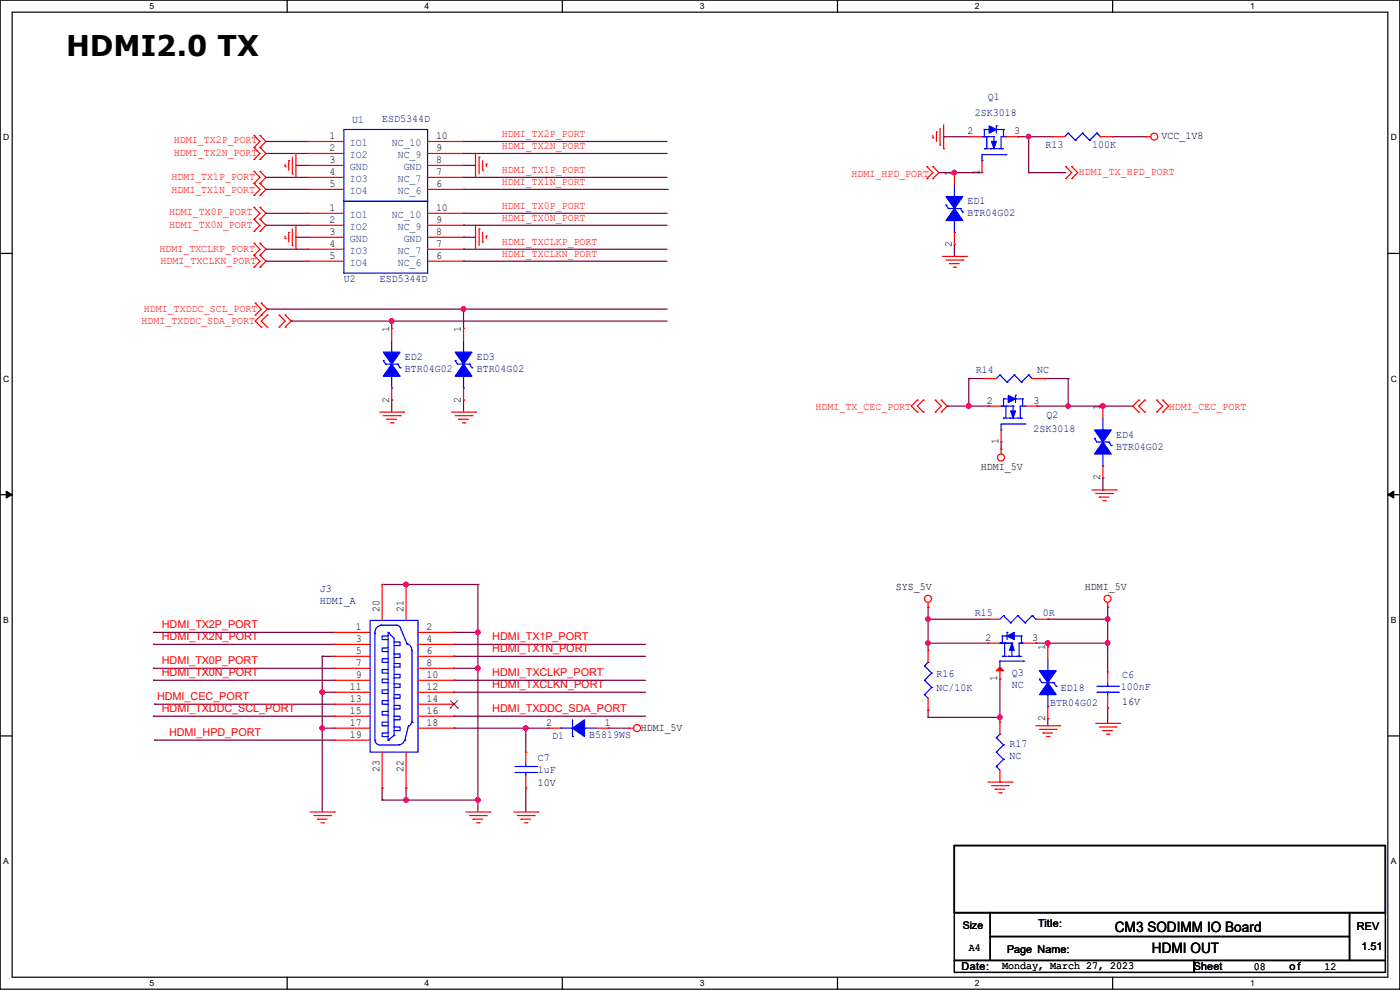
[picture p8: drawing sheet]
<svg xmlns="http://www.w3.org/2000/svg" width="297mm" height="210mm" viewBox="0 0 297 210" stroke-linecap="round" stroke-linejoin="round" font-family="sans-serif">
<path d="M0 0h297v209.8h-297zM2.6 2.6h291.8v204.7h-291.8z" fill="none" stroke="#000" stroke-width=".25"/>
<g fill="#fff">
<path d="M31.7 .3h1v2h-1z"/>
<path d="M31.7 207.6h1v1.9h-1z"/>
</g>
<path d="M60.9 0v2.6M60.9 207.3v2.5" fill="none" stroke="#000" stroke-width=".25"/>
<g fill="#fff">
<path d="M90.1 .3h1v2h-1z"/>
<path d="M90.1 207.6h1v1.9h-1z"/>
</g>
<path d="M119.3 0v2.6M119.3 207.3v2.5" fill="none" stroke="#000" stroke-width=".25"/>
<g fill="#fff">
<path d="M148.5 .3h.9v2h-.9z"/>
<path d="M148.5 207.6h.9v1.9h-.9z"/>
</g>
<path d="M177.7 0v2.6M177.7 207.3v2.5" fill="none" stroke="#000" stroke-width=".25"/>
<g fill="#fff">
<path d="M206.8 .3h1v2h-1z"/>
<path d="M206.8 207.6h1v1.9h-1z"/>
</g>
<path d="M236.1 0v2.6M236.1 207.3v2.5" fill="none" stroke="#000" stroke-width=".25"/>
<g fill="#fff">
<path d="M265.2 .3h1v2h-1z"/>
<path d="M265.2 207.6h1v1.9h-1z"/>
<path d="M.7 28.2h1.2v1.9h-1.2z"/>
<path d="M295.1 28.2h1.2v1.9h-1.2z"/>
<path d="M.7 79.3h1.2v2h-1.2z"/>
<path d="M295.1 79.3h1.2v2h-1.2z"/>
</g>
<path d="M0 53.8h2.6M294.4 53.8h2.6" fill="none" stroke="#000" stroke-width=".25"/>
<g fill="#fff">
<path d="M.7 130.5h1.2v2h-1.2z"/>
<path d="M295.1 130.5h1.1v2h-1.1z"/>
</g>
<path d="M0 104.9h2.6M294.4 104.9h2.6" fill="none" stroke="#000" stroke-width=".25"/>
<path d="M1.3 104.2l1.3 .7-1.3 .8zM294.4 104.9l1.3-.7v1.5z" fill="#000" stroke="#000" stroke-width=".21"/>
<g fill="#fff">
<path d="M.7 181.7h1.2v2h-1.2z"/>
<path d="M295.1 181.7h1.1v2h-1.1z"/>
</g>
<path d="M0 156.1h2.6M294.4 156.1h2.6M202.5 179.4h91.4v14.2h-91.4zM202.5 193.6h7.6v10.2h-7.6zM210.1 193.6h76.2v5.1h-76.2zM210.1 198.7h76.2v5.1h-76.2zM286.3 193.6h7.6v10.2h-7.6zM202.5 203.8h50.8v2.5h-50.8zM253.3 203.8h40.6v2.5h-40.6z" fill="none" stroke="#000" stroke-width=".25"/>
<g fill="none" stroke="#800040" stroke-width=".25">
<path d="M56.4 30h.1M56.4 32.6h.1M56.4 37.6h.1M56.4 30h8.9M56.4 32.6h8.9M56.4 37.6h8.9M62.8 35.1h.1M62.8 35.1h2.5M98.3 35.1h.1M98.3 30h.1M98.3 37.6h.1M98.3 32.6h.1"/>
<path d="M98.3 35.1h2.6M98.3 30h43.2M98.3 32.6h43.2M98.3 37.6h43.2M199.2 36.6h.1M199.2 36.6h9.1M200.2 29h.1M200.2 29h5.6M202.5 36.6h.1M215.9 29h.1M215.9 29h7.4M218.2 29h.1"/>
<path d="M218.2 36.6h.1M218.2 36.6h7.9M218.2 29v7.6M236 29h.1M236 29h7.1M56.4 47.8h.1M56.4 45.3h.1M56.4 52.9h.1M56.4 55.4h.1M56.4 40.2h.1M56.4 47.8h8.9M56.4 45.3h8.9"/>
<path d="M56.4 52.9h8.9M56.4 55.4h8.9M56.4 40.2h8.9M62.8 50.3h.1M62.8 50.3h2.5M98.3 45.3h.1M98.3 52.9h.1M98.3 40.2h.1M98.3 47.8h.1M98.3 55.4h.1M98.3 50.3h.1M98.3 47.8h43.2"/>
<path d="M98.3 45.3h43.2M98.3 52.9h43.2M98.3 55.4h43.2M98.3 40.2h43.5M98.3 50.3h2.6M202.5 51.9h.1M202.5 51.9v2.5M56.7 65.6h.1M56.7 65.6h84.8M61.8 68.1h.1M61.8 68.1h79.7M83.1 68.1h.1"/>
<path d="M83.1 68.1v1.5M98.3 65.6h.1M98.3 65.6v4M83.1 84.9h.1M83.1 84.9v2.5M98.3 84.9h.1M98.3 84.9v2.5M201 86.1h.1M201 86.1h8.8M205.5 80.3h.1M205.5 86.1h.1M205.5 80.3h3.3"/>
<path d="M205.5 80.3v5.8M212.4 93.8h.1M212.4 93.8v1.5M220 86.1h.1M220 86.1h20.3M221.5 80.3h.1M221.5 80.3h5.1M226.6 80.3h.1M226.6 86.1h.1M226.6 80.3v5.8M234 86.1h.1M234 101.4h.1"/>
<path d="M234 103.9h.1M234 101.4v2.5M234 103.9h.2M32.6 136.7h.1M32.6 134.2h.1M32.6 136.7h38.3M32.6 134.2h38.3M68.4 139.2h.1M68.4 139.2v33.1M68.4 139.2h2.5M81.1 124h.1M81.1 124h20.3"/>
<path d="M86.1 124h.1M96.3 136.7h.1M96.3 134.2h.1M96.3 139.2h.1M96.3 136.7h40.6M96.3 139.2h40.6M96.3 134.2h5.1M101.4 124h.1M101.4 134.2h.1M101.4 124v48.3M196.9 131.4h.1M196.9 128.8h.1"/>
<path d="M196.9 136.4h.1M196.9 131.4h12.7M196.9 128.8v9.2M196.9 136.4h12.7M219.8 136.4h.1M219.8 136.4h15.2M222.3 131.4h.1M222.3 136.4h.1M222.3 131.4h12.7M222.3 136.4v.8M235 131.4h.1M235 128.8h.1"/>
<path d="M235 136.4h.1M235 128.8v13.7M32.6 141.8h.1M32.6 144.3h.1M32.6 151.9h.1M32.6 141.8h38.3M32.6 151.9h38.3M32.6 144.3h38.3M32.8 157h.1M32.8 149.4h.1M32.8 157h38.1M32.8 149.4h38.1"/>
<path d="M68.4 154.5h.1M68.4 146.9h.1M68.4 154.5h2.5M68.4 146.9h2.5M96.3 146.9h.1M96.3 151.9h.1M96.3 144.3h.1M96.3 154.5h.1M96.3 141.8h.1M96.3 154.5h20.1M96.3 141.8h5.1M96.3 146.9h40.6"/>
<path d="M96.3 151.9h40.6M96.3 144.3h40.6M101.4 141.8h.1M111.5 154.5h.1M111.5 154.5v5.1M129.1 154.5h.1M129.1 154.5h4.3M196.9 150.7h.1M196.9 152.2h.1M196.9 150.7v1.5M196.9 152.2h15.2M212.1 152.2h.1"/>
<path d="M212.1 144.1h.1M212.1 144.1v9.1M222.3 152.4h.1M222.3 152.4v1.6M235 150.2h.1M235 150.2v3.3M81.1 167.2h.1M81.1 169.7h.1M81.1 167.2v2.5M81.1 169.7h20.3M86.1 167.2h.1M86.1 169.7h.1"/>
<path d="M86.1 167.2v2.5M101.4 169.7h.1M111.5 167.2h.1M111.5 167.2v5.1"/>
</g>
<g fill="#f0f" stroke="#f0f" stroke-width=".25">
<circle cx="98.3" cy="65.6" r=".49"/>
<circle cx="83.1" cy="68.1" r=".49"/>
<circle cx="111.5" cy="154.5" r=".49"/>
<circle cx="101.4" cy="134.1" r=".49"/>
<circle cx="101.4" cy="169.7" r=".49"/>
<circle cx="101.4" cy="141.8" r=".49"/>
<circle cx="86.1" cy="124" r=".49"/>
<circle cx="68.3" cy="146.8" r=".49"/>
<circle cx="68.3" cy="154.5" r=".49"/>
<circle cx="86.1" cy="169.7" r=".49"/>
<circle cx="196.9" cy="136.4" r=".49"/>
<circle cx="196.9" cy="131.3" r=".49"/>
<circle cx="235" cy="131.3" r=".49"/>
<circle cx="212.1" cy="152.2" r=".49"/>
<circle cx="226.6" cy="86.1" r=".49"/>
<circle cx="205.5" cy="86.1" r=".49"/>
<circle cx="234" cy="86.1" r=".49"/>
<circle cx="218.2" cy="29" r=".49"/>
<circle cx="202.5" cy="36.6" r=".49"/>
<circle cx="235" cy="136.4" r=".49"/>
<circle cx="222.3" cy="136.4" r=".49"/>
</g>
<g fill="none" stroke="#f00" stroke-width=".25">
<path d="M53.9 38.9h.1M53.9 36.4h.1M53.9 31.3h.1M53.9 33.8h.1M53.9 28.7h.1M53.9 38.9l1.3 1.3-1.3 1.2M53.9 36.4l1.3 1.2-1.3 1.3M53.9 31.3l1.3 1.3-1.3 1.2M53.9 28.7l1.3 1.3-1.3 1.3M55.2 38.9h.1M55.2 36.4h.1M55.2 33.8h.1"/>
<path d="M55.2 31.3h.1M55.2 28.7h.1M55.2 38.9l1.2 1.3-1.2 1.2M55.2 36.4l1.2 1.2-1.2 1.3M55.2 31.3l1.2 1.3-1.2 1.2M55.2 28.7l1.2 1.3-1.2 1.3M60.5 35.3h.1M60.5 34.8v.5M61.3 34.1h.1M61.3 34.1v2M62 36.9h.1M62 33.3v3.6"/>
<path d="M62.8 37.6h.1M62.8 32.6v5M65.3 30h.1M65.3 32.6h.1M65.3 37.6h.1M65.3 35.1h.1M65.3 30h7.6M65.3 32.6h7.6M65.3 37.6h7.6M65.3 35.1h7.6M90.7 30h7.6M90.7 32.6h7.6"/>
<path d="M90.7 37.6h7.6M90.7 35.1h7.6M98.3 30h.1M98.3 32.6h.1M98.3 37.6h.1M98.3 35.1h.1M100.9 32.6h.1M100.9 32.6v5M101.6 33.3h.1M101.6 33.3v3.6M102.4 36.1h.1M102.4 34.1v2"/>
<path d="M103.2 34.8h.1M103.2 34.8v.5M196.6 37.9h.1M196.6 35.3h.1M196.6 35.3l1.3 1.3-1.3 1.3M197.9 29.3h.1M197.9 35.3h.1M197.9 37.9h.1M197.9 28.7v.6M197.9 35.3l1.3 1.3-1.3 1.3M198.7 28h.1M198.7 28v2"/>
<path d="M199.4 30.8h.1M199.4 27.2v3.6M200.2 31.5h.1M200.2 26.5v5M202.5 36.6h.1M202.5 36.6v2.6M205.8 29h.1M205.8 29h2.5M208.3 36.6h.1M208.3 34.1v2.5M213.4 29h2.5M215.9 29h.1"/>
<path d="M223.3 29h.1M223.3 29h2.5M226.1 37.9h.1M226.1 35.3h.1M226.1 35.3l1.3 1.3-1.3 1.3M227.4 37.9h.1M227.4 35.3h.1M227.4 35.3l1.2 1.3-1.2 1.3M233.5 29h2.5M236 29h.1M243.1 29h.1M243.1 29h1"/>
<path d="M53.9 54.1h.1M53.9 56.7h.1M53.9 51.6h.1M53.9 46.5h.1M53.9 49.1h.1M53.9 44h.1M53.9 41.4h.1M53.9 54.1l1.3 1.3-1.3 1.3M53.9 51.6l1.3 1.3-1.3 1.2M53.9 46.5l1.3 1.3-1.3 1.3M53.9 44l1.3 1.3-1.3 1.2M55.2 56.7h.1"/>
<path d="M55.2 54.1h.1M55.2 51.6h.1M55.2 49.1h.1M55.2 46.5h.1M55.2 44h.1M55.2 41.4h.1M55.2 54.1l1.2 1.3-1.2 1.3M55.2 51.6l1.2 1.3-1.2 1.2M55.2 46.5l1.2 1.3-1.2 1.3M55.2 44l1.2 1.3-1.2 1.2M60.5 50.6h.1M60.5 50.1v.5"/>
<path d="M61.3 49.3h.1M61.3 49.3v2.1M62 52.1h.1M62 48.6v3.5M62.8 52.9h.1M62.8 47.8v5.1M65.3 40.2h.1M65.3 45.3h.1M65.3 47.8h.1M65.3 52.9h.1M65.3 55.4h.1M65.3 50.3h.1"/>
<path d="M65.3 40.2h7.6M65.3 45.3h7.6M65.3 47.8h7.6M65.3 52.9h7.6M65.3 55.4h7.6M65.3 50.3h7.6M90.7 40.2h7.6M90.7 45.3h7.6M90.7 47.8h7.6M90.7 52.9h7.6M90.7 55.4h7.6M90.7 50.3h7.6"/>
<path d="M98.3 40.2h.1M98.3 45.3h.1M98.3 47.8h.1M98.3 52.9h.1M98.3 55.4h.1M98.3 50.3h.1M100.9 47.8h.1M100.9 47.8v5.1M101.6 48.6h.1M101.6 48.6v3.5M102.4 51.4h.1M102.4 49.3v2.1"/>
<path d="M103.2 50.1h.1M103.2 50.1v.5M199.9 54.4h5.1M200.7 55.2h3.6M201.5 55.9h.1M201.5 55.9h2M202.2 56.7h.5M202.5 51.9h.1M202.5 49.3v2.6M202.7 56.7h.1M204.3 55.2h.1M205 54.4h.1"/>
<path d="M54.1 64.3h.1M54.1 66.8h.1M54.1 64.3l1.3 1.3-1.3 1.2M55.4 66.8h.1M55.4 64.3h.1M55.4 69.4h.1M55.4 64.3l1.3 1.3-2.6 2.5 1.3 1.3M56.7 69.4h.1M56.7 66.8h.1M56.7 66.8l-1.3 1.3 1.3 1.3M59.2 69.4h.1M59.2 66.8h.1"/>
<path d="M59.2 66.8l1.3 1.3-1.3 1.3M60.5 66.8h.1M60.5 69.4h.1M60.5 66.8l1.3 1.3-1.3 1.3M83.1 69.6h.1M83.1 69.6v2.6M98.3 69.6h.1M98.3 69.6v2.6M80.6 87.4h5M81.3 88.2h3.6M82.1 88.9h.1M82.1 88.9h2"/>
<path d="M82.8 89.7h.6M83.1 84.9h.1M83.1 82.3v2.6M83.4 89.7h.1M84.9 88.2h.1M85.6 87.4h.1M95.8 87.4h5.1M96.6 88.2h3.5M97.3 88.9h.1M97.3 88.9h2.1M98.1 89.7h.5M98.3 84.9h.1"/>
<path d="M98.3 82.3v2.6M98.6 89.7h.1M100.1 88.2h.1M100.9 87.4h.1M194.6 87.4h.1M194.6 84.9h.1M194.6 84.9l-1.3 1.2 1.3 1.3M195.9 87.4h.1M195.9 84.9h.1M195.9 84.9l-1.3 1.2 1.3 1.3M198.4 87.4h.1M198.4 84.9h.1"/>
<path d="M198.4 84.9l1.3 1.2-1.3 1.3M199.7 84.9h.1M199.7 87.4h.1M199.7 84.9l1.3 1.2-1.3 1.3M208.8 80.3h.1M208.8 80.3h2.6M209.8 86.1h.1M209.8 86.1h2.6M212.4 95.3h.1M212.4 93.8h.1M212.4 91.2v2.6M212.4 95.3v1"/>
<path d="M217.5 86.1h2.5M219 80.3h2.5M220 86.1h.1M221.5 80.3h.1M234 86.1h.1M234 86.1v2.6M234 98.8v2.6M241.6 84.9h.1M241.6 87.4h.1M241.6 84.9l-1.3 1.2 1.3 1.3M242.9 87.4h.1M242.9 84.9h.1"/>
<path d="M242.9 84.9l-1.3 1.2 1.3 1.3M245.4 87.4h.1M245.4 84.9h.1M245.4 84.9l1.3 1.2-1.3 1.3M246.7 87.4h.1M246.7 84.9h.1M246.7 84.9l1.2 1.2-1.2 1.3M231.7 103.9h5.1M232.5 104.7h3.5M233.2 105.5h.1M233.2 105.5h2M234 101.4h.1"/>
<path d="M234 106.2h.5M234.5 106.2h.1M236 104.7h.1M236.8 103.9h.1M70.9 134.2h.1M70.9 136.7h.1M70.9 139.2h.1M70.9 134.2h7.6M70.9 136.7h7.6M70.9 139.2h7.6M81.1 124h.1M81.1 124v7.6"/>
<path d="M86.1 124h.1M86.1 124v7.6M88.7 134.2h7.6M88.7 136.7h7.6M88.7 139.2h7.6M96.3 134.2h.1M96.3 136.7h.1M96.3 139.2h.1M196.9 128.8h.1M196.9 138h.1M196.9 127.8v1M196.9 138v2.5"/>
<path d="M209.6 136.4h.1M209.6 131.4h.1M209.6 136.4h2.5M209.6 131.4h2.5M217.2 136.4h2.6M219.8 136.4h.1M219.8 131.4h2.5M222.3 131.4h.1M222.3 137.2h.1M222.3 137.2v2.5M235 128.8h.1M235 127.8v1"/>
<path d="M70.9 141.8h.1M70.9 144.3h.1M70.9 146.9h.1M70.9 149.4h.1M70.9 151.9h.1M70.9 154.5h.1M70.9 157h.1M70.9 154.5h7.6M70.9 141.8h7.6M70.9 144.3h7.6M70.9 146.9h7.6M70.9 149.4h7.6"/>
<path d="M70.9 151.9h7.6M70.9 157h7.6M81.1 159.6v7.6M86.1 159.6v7.6M88.7 154.5h7.6M88.7 141.8h7.6M88.7 144.3h7.6M88.7 146.9h7.6M88.7 149.4h7.6M88.7 151.9h7.6M96.3 141.8h.1M96.3 144.3h.1"/>
<path d="M96.3 146.9h.1M96.3 149.4h.1M96.3 151.9h.1M96.3 154.5h.1M111.5 159.6h.1M111.5 159.6v2.5M116.4 154.5h.1M116.4 154.5h2.5M126.5 154.5h2.6M129.1 154.5h.1M133.4 154.5h.1M133.4 154.5h1"/>
<path d="M196.9 150.7h.1M196.9 148.1v2.6M212.1 144.1h.1M212.1 153.2h.1M212.1 141.5v2.6M212.1 153.2v2.5M219.8 154h5M220.5 154.7h3.6M221.3 155.5h.1M221.3 155.5h2M222 156.3h.5M222.3 152.4h.1"/>
<path d="M222.3 149.9v2.5M222.5 156.3h.1M224.1 154.7h.1M224.8 154h.1M232.5 153.5h5M233.2 154.2h3.6M234 155h.1M234 155h2M234.7 155.7h.5M235 142.5h.1M235 150.2h.1M235 142.5v2.6"/>
<path d="M235 147.6v2.6M235.2 155.7h.1M236.8 154.2h.1M237.5 153.5h.1M65.8 172.3h5.1M66.6 173h3.5M67.4 173.8h.1M67.4 173.8h2M68.1 174.5h.5M68.6 174.5h.1M70.1 173h.1M70.9 172.3h.1"/>
<path d="M81.1 167.2h.1M86.1 167.2h.1M98.8 172.3h5.1M99.6 173h3.6M100.4 173.8h.1M100.4 173.8h2M101.1 174.5h.5M101.6 174.5h.1M103.2 173h.1M103.9 172.3h.1M109 172.3h5.1M109.8 173h3.5"/>
<path d="M110.5 173.8h.1M110.5 173.8h2.1M111.3 174.5h.5M111.5 167.2h.1M111.5 164.6v2.6M111.8 174.5h.1M113.3 173h.1M114.1 172.3h.1M209.6 165.9h5.1M210.4 166.7h3.5M211.1 167.4h.1M211.1 167.4h2"/>
<path d="M211.9 168.2h.5M212.1 165.9h.1M212.1 163.4v2.5M212.4 168.2h.1M213.9 166.7h.1M214.7 165.9h.1"/>
<circle cx="244.9" cy="29" r=".74"/>
<circle cx="212.4" cy="97" r=".74"/>
<circle cx="196.9" cy="127" r=".74"/>
<circle cx="235" cy="127" r=".74"/>
<circle cx="135.1" cy="154.5" r=".74"/>
</g>
<g fill="none" stroke="#00f" stroke-width=".25">
<path d="M72.9 27.5h17.8v15.2h-17.8zM202.5 39.2v2.5M208.3 29h.1M208.3 34.1h.1M208.3 29h2.6M208.8 31.5h.1M208.8 27.5h.1M208.8 29h.1M208.8 31.5h1M208.8 27.5h1M208.8 27.5v1.5M209.3 29h.1"/>
<path d="M209.3 29v2.5M210.1 31.5h.1M210.1 31.5h1.5M210.9 29h.1M210.9 29v2.5M211.4 27.5h.1M211.4 26.7h.1M211.4 27.5h1.5M211.4 26.7v1.5M211.9 31.5h.1M211.9 31.5h1M212.4 31.5h.1"/>
<path d="M212.9 27.5h.1M212.9 27.5v1.5M213.4 32.8h.1M213.4 29h.1M213.4 29h-1v2.5M213.4 32.8h-5.1v1.3M226.6 28.2h.1M226.6 28.2l-.8 .8M226.6 28.2l1.5 1.6M228.1 29.8h.1M229.7 28.2h.1M229.7 28.2l-1.6 1.6"/>
<path d="M229.7 28.2l1.5 1.6M231.2 29.8h.1M232.7 28.2h.1M232.7 28.2l-1.5 1.6M232.7 28.2l.8 .8M233.5 29h.1M72.9 42.7h17.8v15.3h-17.8zM200.7 43.5h.1M200.7 43.5l.5 .7h2.6M202.5 41.7h.1M202.5 49.3h.1M202.5 46.8v2.5"/>
<path d="M203.8 44.2h.1M203.8 44.2l.5 .8M204.3 45h.1M81.3 76.5h.1M81.3 76.5l.5 .8h2.6M83.1 74.7h.1M83.1 72.2v2.5M83.1 79.8v2.5M84.4 77.3h.1M84.4 77.3l.5 .7M84.9 78h.1M96.6 76.5h.1"/>
<path d="M96.6 76.5l.5 .8h2.5M98.3 74.7h.1M98.3 72.2v2.5M98.3 79.8v2.5M99.6 77.3h.1M99.6 77.3l.5 .7M100.1 78h.1M212.1 79.5h.1M212.1 79.5l-.7 .8M212.1 79.5l1.6 1.6M215.2 79.5h.1M215.2 79.5l-1.5 1.6"/>
<path d="M215.2 79.5l1.5 1.6M218.2 79.5h.1M218.2 79.5l-1.5 1.6M218.2 79.5l.8 .8M83.1 82.3h.1M98.3 82.3h.1M212.4 86.1h.1M212.4 91.2h.1M212.4 86.1h2.5M212.9 88.7h.1M212.9 84.6h.1M212.9 86.1h.1"/>
<path d="M212.9 84.6v1.5M212.9 88.7h1M212.9 84.6h1M213.4 86.1h.1M213.4 86.1v2.6M213.7 81.1h.1M214.2 88.7h.1M214.2 88.7h1.5M214.9 86.1h.1M214.9 86.1v2.6M215.4 84.6h.1M215.4 83.9h.1"/>
<path d="M215.4 84.6h1.6M215.4 83.9v1.5M215.9 88.7h.1M215.9 88.7h1.1M216.5 88.7h.1M216.7 81.1h.1M217 84.6h.1M217 84.6v1.5M217.5 90h.1M217.5 86.1h.1M217.5 90h-5.1v1.2M217.5 86.1h-1v2.6"/>
<path d="M219 80.3h.1M232.2 93h.1M232.2 93l.5 .8h2.5M234 91.2h.1M234 98.8h.1M234 88.7v2.5M234 96.3v2.5M235.2 93.8h.1M235.2 93.8l.6 .7M235.8 94.5h.1M78.5 131.6h10.2v28h-10.2zM79.5 134.2v22.8"/>
<path d="M80.8 132.6h3.3M81.1 132.6a1.5 1.5 0 0 0-1.5 1.8M82.3 134.2h.1M82.3 134.9h-1.2v.8h1.2M82.3 137.5h-1.2v.7h1.2M82.3 139.7h-1.2v.8h1.2M82.3 134.2v22.8M82.3 134.2l1.3 1.2v20.6M83.6 136.2h1.3v.7h-1.3M83.6 138.7h1.3v.8h-1.3M84.1 132.6a1 1 0 0 1 1 1.1M84.1 132.6h.1"/>
<path d="M85.1 133.6l1.3 3.1M86.4 136.5a1.5 1.5 0 0 1 1 1.5M86.4 136.7h.1M87.4 138v15.2M212.1 136.4h.1M212.1 136.4h2.6M212.6 139.2h.1M212.6 134.9h.1M212.6 136.4h.1M212.6 139.2h1.1M212.6 134.9h1.1M212.6 134.9v1.5"/>
<path d="M212.9 130.6h.1M212.9 130.6l-.8 .8M212.9 130.6l1.5 1.5M213.1 136.4h.1M213.1 136.4v2.8M213.7 134.2h.1M213.7 134.2v1.5M213.9 139.2h.1M213.9 139.2h1.5M214.4 132.1h.1M214.7 136.4h.1M214.7 137.7h.1"/>
<path d="M214.7 136.4v1.1M214.7 137.7v1.5M215.2 134.9h.1M215.2 134.9h1.5M215.7 139.2h.1M215.7 139.2h1M215.9 130.6h.1M215.9 130.6l-1.5 1.5M215.9 130.6l1.6 1.5M216.2 139.2h.1M216.2 136.4h.1M216.2 136.4h1"/>
<path d="M216.2 136.4v2.8M216.7 136.4h.1M216.7 134.9h.1M216.7 134.9v1.5M217.5 132.1h.1M219 130.6h.1M219 130.6l-1.5 1.5M219 130.6l.8 .8M219.8 131.4h.1M222.3 139.7v2.6M79.5 157a1 1 0 0 0 .8 1M79.5 157h.1"/>
<path d="M80.3 158h4.3M82.3 157h.1M82.3 142h-1.2v.8h1.2M82.3 144.1h-1.2v.7h1.2M82.3 146.3h-1.2v.8h1.2M82.3 148.6h-1.2v.8h1.2M82.3 150.9h-1.2v.8h1.2M82.3 153.2h-1.2v.8h1.2M82.3 155.5h-1.2v.8h1.2M83.6 156h.1M83.6 140.8h1.3v.7h-1.3M83.6 143h1.3v.8h-1.3"/>
<path d="M83.6 145.1h1.3v.7h-1.3M83.6 147.4h1.3v.7h-1.3M83.6 149.6h1.3v.8h-1.3M83.6 151.9h1.3v.8h-1.3M83.6 154.2h1.3v.8h-1.3M83.6 156l-1.3 1M84.6 158h.1M85.8 157a1.25 1.25 0 0 1-1.2 1M85.9 157h.1M86.7 154l-.8 3M87.4 153a1.25 1.25 0 0 1-.8 1.1M87.4 153.2h.1"/>
<path d="M118.9 154.5h.1M118.9 154.5h2.6M121.5 156.3h.1M121.5 152.7v3.6M124 154.5h.1M124 154.5h2.5M196.1 147.4h.1M196.1 144.3h.1M196.1 141.3h.1M196.1 147.4l.8 .7M196.1 144.3l1.6 1.5M196.1 141.3l1.6 1.5"/>
<path d="M196.9 140.5h.1M196.9 140.5l-.8 .8M197.7 145.8h.1M197.7 142.8h.1M197.7 145.8l-1.6 1.6M197.7 142.8l-1.6 1.5M211.4 159.6h.1M211.4 156.5h.1M211.4 159.6l1.5 1.5M211.4 156.5l1.5 1.5M212.1 140.3h.1M212.1 155.7h.1"/>
<path d="M212.1 140.3v1.2M212.1 140.3h5.1M212.1 155.7l-.7 .8M212.9 158h.1M212.9 158l-1.5 1.6M217.2 140.3h.1M220.5 144.1h.1M220.5 144.1l.5 .7h2.6M222.3 142.3h.1M222.3 149.9h.1M222.3 147.4v2.5M223.6 144.8h.1"/>
<path d="M223.6 144.8l.5 .8M224.1 145.6h.1M232.7 146.9h4.6M232.7 145.6h4.6M235 145.6h.1M235 146.9h.1M235 145.1v.5M235 146.9v.7M237.3 146.9h.1M237.3 145.6h.1M109.3 163.9h4.5M109.3 162.6h4.5"/>
<path d="M111.5 162.6h.1M111.5 163.9h.1M111.5 162.1v.5M111.5 163.9v.7M113.8 163.9h.1M113.8 162.6h.1M211.4 162.6h.1M211.4 162.6l.7 .8M212.9 161.1h.1M212.9 161.1l-1.5 1.5"/>
</g>
<g fill="#00f" stroke="#00f" stroke-width=".25">
<path d="M214.7 136.4l.5 1.6h-1z"/>
<path d="M213.7 134.9l1.5-.7v1.5z"/>
<path d="M210.4 30h1l-.5 1.5z"/>
<path d="M209.8 26.7l1.6 .8-1.6 .7z"/>
<path d="M214.4 87.2h1l-.5 1.5z"/>
<path d="M213.9 83.9l1.5 .7-1.5 .8z"/>
<path d="M96.6 74.7h3.5l-1.8 2.6z" fill-rule="evenodd"/>
<path d="M98.3 77.3l1.8 2.5h-3.5z" fill-rule="evenodd"/>
<path d="M121.5 154.5l2.5-1.8v3.6z" fill-rule="evenodd"/>
<path d="M232.2 91.2h3.6l-1.8 2.6z" fill-rule="evenodd"/>
<path d="M234 93.8l1.8 2.5h-3.6z" fill-rule="evenodd"/>
<path d="M200.7 41.7h3.6l-1.8 2.5z" fill-rule="evenodd"/>
<path d="M202.5 44.2l1.8 2.6h-3.6z" fill-rule="evenodd"/>
<path d="M81.3 74.7h3.6l-1.8 2.6z" fill-rule="evenodd"/>
<path d="M83.1 77.3l1.8 2.5h-3.6z" fill-rule="evenodd"/>
<path d="M220.5 142.3h3.6l-1.8 2.5z" fill-rule="evenodd"/>
<path d="M222.3 144.8l1.8 2.6h-3.6z" fill-rule="evenodd"/>
</g>
<path d="M211.4 142.3l.7-.8 .8 .8z" fill="#f00" stroke="#f00" stroke-width=".25"/>
<path d="M95.5 150.2h.1M95.5 148.6l1.6 1.6M97.1 148.6l-1.6 1.6M97.1 150.2h.1" fill="none" stroke="#804000" stroke-width=".21"/>
<text font-size="6.1" x="14" y="11.9">HDMI2.0 TX</text>
<g font-size="3">
<text x="236.5" y="197.6">CM3 SODIMM IO Board</text>
<text x="244.4" y="202.2">HDMI OUT</text>
</g>
<g font-size="2.3" fill="#000080">
<text x="209.6" y="21.2">Q1</text>
<text x="74.7" y="26">U1</text>
<text x="81.1" y="25.8">ESD5344D</text>
<text x="206.8" y="24.5">2SK3018</text>
<text x="221.8" y="31.4">R13</text>
<text x="231.7" y="31.4">100K</text>
<text x="205.3" y="43.3">ED1</text>
<text x="205.3" y="45.8">BTR04G02</text>
<text x="72.9" y="59.8">U2</text>
<text x="80.6" y="59.8">ESD5344D</text>
<text x="85.9" y="76.3">ED2</text>
<text x="101.1" y="76.3">ED3</text>
<text x="85.9" y="78.9">BTR04G02</text>
<text x="101.1" y="78.9">BTR04G02</text>
<text x="207.1" y="79.1">R14</text>
<text x="220" y="79.1">NC</text>
<text x="222" y="88.8">Q2</text>
<text x="219.2" y="91.6">2SK3018</text>
<text x="236.8" y="92.8">ED4</text>
<text x="236.8" y="95.4">BTR04G02</text>
<text x="67.9" y="125.6">J3</text>
<text x="67.9" y="128.1">HDMI_A</text>
<text x="206.8" y="130.7">R15</text>
<text x="221.3" y="130.7">0R</text>
<text x="198.7" y="143.6">R16</text>
<text x="214.7" y="143.4">Q3</text>
<text x="238" y="143.9">C6</text>
<text x="198.7" y="146.7">NC/10K</text>
<text x="214.7" y="145.9">NC</text>
<text x="222.8" y="149.7">BTR04G02</text>
<text x="225.1" y="146.7">ED18</text>
<text x="237.8" y="146.4">100nF</text>
<text x="114.1" y="161.4">C7</text>
<text x="117.1" y="156.8">D1</text>
<text x="125" y="156.6">B5819WS</text>
<text x="214.2" y="158.4">R17</text>
<text x="214.2" y="160.9">NC</text>
<text x="114.1" y="164">1uF</text>
</g>
<g font-size="2.3">
<text x="69.9" y="29.5">1</text>
<text x="92.5" y="29.5">10</text>
<text x="205.3" y="28.4">2</text>
<text x="215.2" y="28.4">3</text>
<text x="246.4" y="29.6">VCC_1V8</text>
<text x="69.9" y="32">2</text>
<text x="69.9" y="34.5">3</text>
<text x="92.5" y="32">9</text>
<text x="92.5" y="34.5">8</text>
<text x="69.9" y="37.1">4</text>
<text x="69.9" y="39.6">5</text>
<text x="92.5" y="37.1">7</text>
<text x="92.5" y="39.6">6</text>
<text x="201.9" y="37.4" transform="rotate(-90 201.9 37.4)">1</text>
<text x="207.8" y="37.1" transform="rotate(-90 207.8 37.1)">1</text>
<text x="69.9" y="44.7">1</text>
<text x="69.9" y="47.2">2</text>
<text x="92.5" y="44.7">10</text>
<text x="92.5" y="47.2">9</text>
<text x="69.9" y="52.3">4</text>
<text x="69.9" y="49.8">3</text>
<text x="92.5" y="52.3">7</text>
<text x="92.5" y="49.8">8</text>
<text x="201.9" y="52.4" transform="rotate(-90 201.9 52.4)">2</text>
<text x="69.9" y="54.9">5</text>
<text x="92.5" y="54.9">6</text>
<text x="82.6" y="70.4" transform="rotate(-90 82.6 70.4)">1</text>
<text x="97.8" y="70.4" transform="rotate(-90 97.8 70.4)">1</text>
<text x="82.6" y="85.4" transform="rotate(-90 82.6 85.4)">2</text>
<text x="97.8" y="85.4" transform="rotate(-90 97.8 85.4)">2</text>
<text x="209.3" y="85.6">2</text>
<text x="219.2" y="85.6">3</text>
<text x="233.4" y="86.9" transform="rotate(-90 233.4 86.9)">1</text>
<text x="211.8" y="94.3" transform="rotate(-90 211.8 94.3)">1</text>
<text x="208.1" y="99.7">HDMI_5V</text>
<text x="233.4" y="101.9" transform="rotate(-90 233.4 101.9)">2</text>
<text x="190" y="125.1">SYS_5V</text>
<text x="230.2" y="125.1">HDMI_5V</text>
<text x="80.5" y="129.8" transform="rotate(-90 80.5 129.8)">20</text>
<text x="85.6" y="129.8" transform="rotate(-90 85.6 129.8)">21</text>
<text x="75.5" y="133.6">1</text>
<text x="75.5" y="136.1">3</text>
<text x="90.5" y="133.6">2</text>
<text x="90.5" y="136.1">4</text>
<text x="209.1" y="135.9">2</text>
<text x="219" y="135.9">3</text>
<text x="221.7" y="138" transform="rotate(-90 221.7 138)">1</text>
<text x="75.5" y="138.7">5</text>
<text x="75.5" y="141.2">7</text>
<text x="75.5" y="143.8">9</text>
<text x="90.5" y="138.7">6</text>
<text x="90.5" y="141.2">8</text>
<text x="90.5" y="143.8">10</text>
<text x="74.2" y="146.3">11</text>
<text x="74.2" y="148.8">13</text>
<text x="90.5" y="146.3">12</text>
<text x="90.5" y="148.8">14</text>
<text x="211.6" y="144.6" transform="rotate(-90 211.6 144.6)">1</text>
<text x="238" y="149.5">16V</text>
<text x="74.2" y="151.4">15</text>
<text x="74.2" y="153.9">17</text>
<text x="90.5" y="151.4">16</text>
<text x="90.5" y="153.9">18</text>
<text x="115.9" y="153.9">2</text>
<text x="128.3" y="153.9">1</text>
<text x="135.9" y="155.1">HDMI_5V</text>
<text x="221.7" y="153" transform="rotate(-90 221.7 153)">2</text>
<text x="74.2" y="156.5">19</text>
<text x="80.5" y="163.9" transform="rotate(-90 80.5 163.9)">23</text>
<text x="85.6" y="163.9" transform="rotate(-90 85.6 163.9)">22</text>
<text x="114.1" y="166.7">10V</text>
<text x="220.3" y="196.7">Title:</text>
<text x="287.8" y="197.2">REV</text>
<text x="205.5" y="201.8">A4</text>
<text x="213.7" y="202.3">Page Name:</text>
<text x="288.8" y="201.5">1.51</text>
<text x="204" y="205.8">Date:</text>
<text x="212.6" y="205.6">Monday, March 27, 2023</text>
<text x="253.3" y="205.8">Sheet</text>
<text x="266" y="205.9">08</text>
<text x="273.6" y="205.8">of</text>
<text x="281" y="205.9">12</text>
</g>
<g font-size="2.3" fill="#f00">
<text x="106.5" y="29.1">HDMI_TX2P_PORT</text>
<text x="36.9" y="33.1">HDMI_TX2N_PORT</text>
<text x="36.9" y="30.4">HDMI_TX2P_PORT</text>
<text x="106.5" y="31.6">HDMI_TX2N_PORT</text>
<text x="36.4" y="41">HDMI_TX1N_PORT</text>
<text x="36.4" y="38.2">HDMI_TX1P_PORT</text>
<text x="106.5" y="36.7">HDMI_TX1P_PORT</text>
<text x="106.5" y="39.2">HDMI_TX1N_PORT</text>
<text x="180.6" y="37.5">HDMI_HPD_PORT</text>
<text x="228.9" y="37.2">HDMI_TX_HPD_PORT</text>
<text x="35.9" y="45.6">HDMI_TX0P_PORT</text>
<text x="106.5" y="44.3">HDMI_TX0P_PORT</text>
<text x="106.5" y="46.9">HDMI_TX0N_PORT</text>
<text x="33.8" y="53.5">HDMI_TXCLKP_PORT</text>
<text x="35.9" y="48.4">HDMI_TX0N_PORT</text>
<text x="106.5" y="51.9">HDMI_TXCLKP_PORT</text>
<text x="34.1" y="56">HDMI_TXCLKN_PORT</text>
<text x="106.5" y="54.5">HDMI_TXCLKN_PORT</text>
<text x="30" y="68.7">HDMI_TXDDC_SDA_PORT</text>
<text x="30.5" y="66.2">HDMI_TXDDC_SCL_PORT</text>
<text x="173" y="87">HDMI_TX_CEC_PORT</text>
<text x="247.9" y="87">HDMI_CEC_PORT</text>
<text x="34.3" y="135.8">HDMI_TX2N_PORT</text>
<text x="34.3" y="133.2">HDMI_TX2P_PORT</text>
<text x="104.4" y="135.8">HDMI_TX1P_PORT</text>
<text x="34.3" y="140.8">HDMI_TX0P_PORT</text>
<text x="34.3" y="143.4">HDMI_TX0N_PORT</text>
<text x="104.4" y="143.4">HDMI_TXCLKP_PORT</text>
<text x="104.4" y="138.3">HDMI_TX1N_PORT</text>
<text x="33.3" y="148.5">HDMI_CEC_PORT</text>
<text x="104.4" y="145.9">HDMI_TXCLKN_PORT</text>
<text x="34.3" y="151">HDMI_TXDDC_SCL_PORT</text>
<text x="104.4" y="151">HDMI_TXDDC_SDA_PORT</text>
<text x="35.9" y="156.1">HDMI_HPD_PORT</text>
</g>
<g font-size="2.3" fill="#004080">
<text x="74.2" y="30.9">IO1</text>
<text x="74.2" y="33.5">IO2</text>
<text x="83.1" y="30.9">NC_10</text>
<text x="84.4" y="33.5">NC_9</text>
<text x="74.2" y="38.6">IO3</text>
<text x="74.2" y="41.1">IO4</text>
<text x="74.2" y="36">GND</text>
<text x="84.4" y="38.6">NC_7</text>
<text x="84.4" y="41.1">NC_6</text>
<text x="85.6" y="36">GND</text>
<text x="74.2" y="46.2">IO1</text>
<text x="83.1" y="46.2">NC_10</text>
<text x="74.2" y="48.7">IO2</text>
<text x="74.2" y="53.8">IO3</text>
<text x="74.2" y="51.3">GND</text>
<text x="84.4" y="48.7">NC_9</text>
<text x="84.4" y="53.8">NC_7</text>
<text x="85.6" y="51.3">GND</text>
<text x="74.2" y="56.3">IO4</text>
<text x="84.4" y="56.3">NC_6</text>
</g>
<text font-size="2.2" x="204.3" y="197.1">Size</text>
<g font-size="1.8">
<text x="31.7" y="1.9">5</text>
<text x="90.1" y="1.9">4</text>
<text x="148.5" y="1.9">3</text>
<text x="206.8" y="1.9">2</text>
<text x="265.2" y="1.9">1</text>
<text x=".7" y="29.8">D</text>
<text x="295.1" y="29.8">D</text>
<text x=".7" y="80.9">C</text>
<text x="295.1" y="80.9">C</text>
<text x=".7" y="132.1">B</text>
<text x="295.1" y="132.1">B</text>
<text x=".7" y="183.3">A</text>
<text x="295.1" y="183.3">A</text>
<text x="31.7" y="209.2">5</text>
<text x="90.1" y="209.2">4</text>
<text x="148.5" y="209.2">3</text>
<text x="206.8" y="209.2">2</text>
<text x="265.2" y="209.2">1</text>
</g>
</svg>
